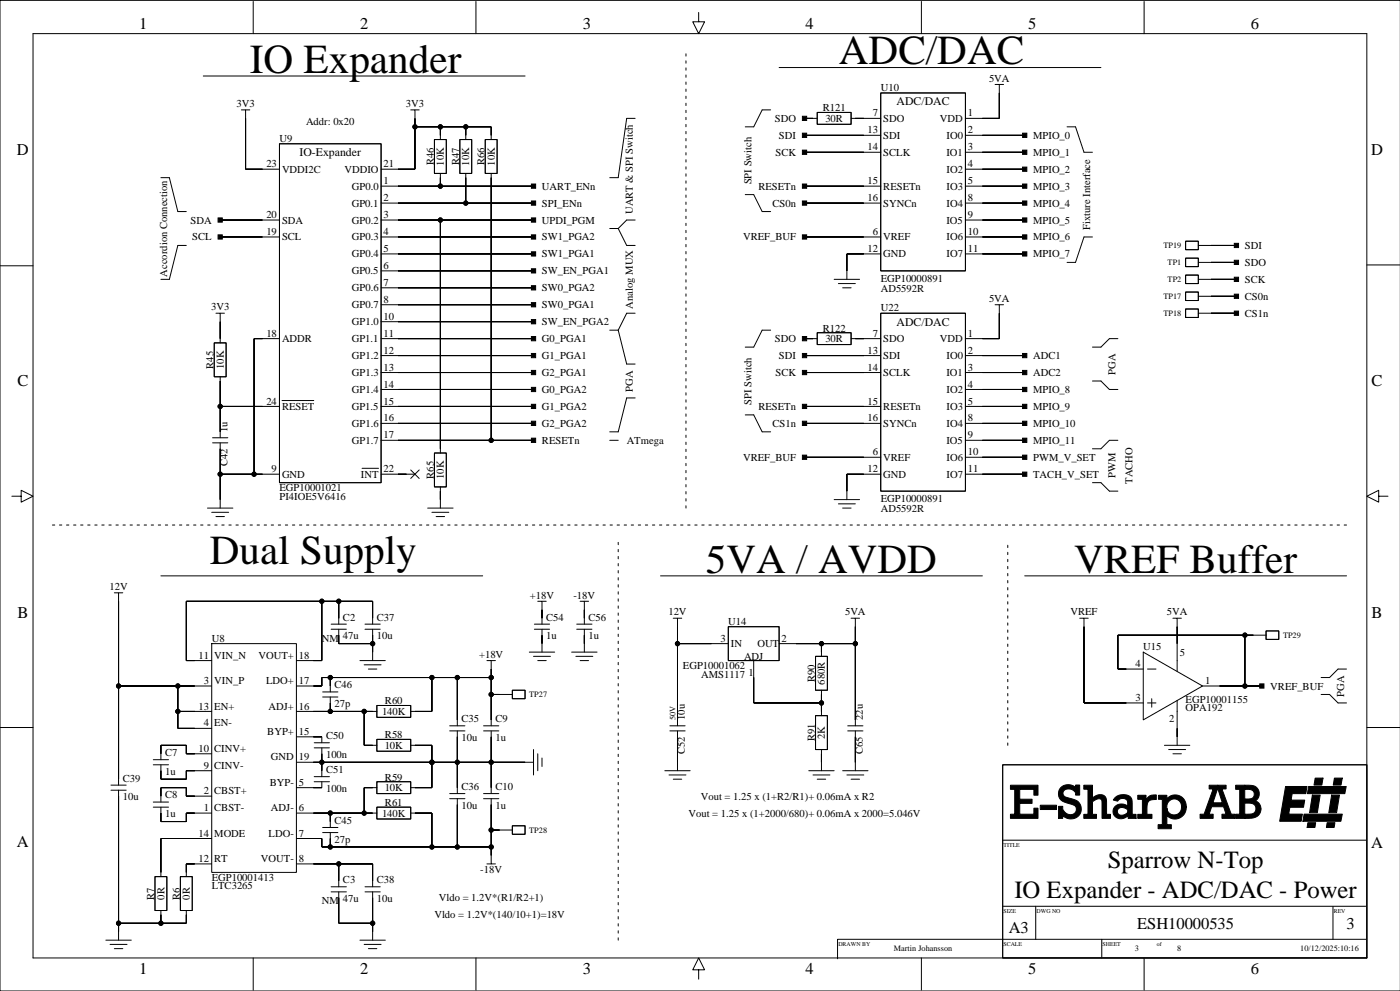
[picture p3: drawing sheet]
<svg xmlns="http://www.w3.org/2000/svg" width="420mm" height="297mm" viewBox="0 0 420 297" stroke-linecap="round" stroke-linejoin="round" font-family="sans-serif">
<g fill="none" stroke="#000" stroke-width=".3">
<path d="M9.9 10.1h400v277h-400zM75.9 .4v9.7M142.7 .4v9.7M209.5 3.7v2.8h1.8l-1.8 3.6-1.8-3.6h1.8M276.3 .4v9.7M343.1 .4v9.7M419.9 .1h-419.9v296.9h419.9M60.9 22.8h96.5M72.4 32.9h1.2v17.8h10.2M73.6 35.5h.1M73.6 32.9h1.3M123.2 32.9h1.2v17.8h-10.1"/>
<path d="M124.4 35.5h.1M124.4 32.9h1.3M124.4 38h22.9v3.8M132.1 38v3.8M139.7 38v3.8M190.5 35.5h-2.6l-2.5 17.8h-2.6M231.1 32.9h-2.6l-2.5 5.1h-2.5M233.6 20.2h96.5M241.2 35.5h3.9M245.1 33.7h10.1v3.6h-10.1zM255.2 35.5h8.9M264.1 27.9h25.4v53.3h-25.4z"/>
<path d="M298.4 25.3h1.3v10.2h-10.2M299.7 27.9h.1M299.7 25.3h1.2M320 38h2.5l2.5 7.6h2.6M48.2 53.3h2.6l2.5 10.1h2.6M83.8 43.1h30.5v101.6h-30.5zM114.3 55.8h45.7M130.3 41.8h3.5v10.2h-3.5zM132.1 52v3.8M137.9 41.8h3.5v10.2h-3.5zM139.7 52v8.9M145.5 41.8h3.6v10.2h-3.6z"/>
<path d="M147.3 52v80M223.5 58.3h2.5l2.5 5.1h2.6M241.2 55.8h22.9M241.2 40.6h22.9M241.2 45.6h22.9M289.5 55.8h17.8M289.5 50.7h17.8M289.5 40.6h17.8M289.5 45.6h17.8M0 79.7h9.9M55.9 73.6h-2.6l-2.5 10.1h-2.6M66 66h17.8"/>
<path d="M66 71h17.8M114.3 76.1h45.7M114.3 60.9h45.7M114.3 66h45.7M114.3 71h45.7M132.1 66v69.8M182.8 68.5h2.6M185.4 68.5l2.5 5.1h2.6M190.5 66h-2.6l-2.5 2.5M241.2 60.9h22.9M241.2 71h22.9M264.1 76.1h-10.2v7.6"/>
<path d="M289.5 76.1h17.8M289.5 60.9h17.8M289.5 66h17.8M289.5 71h17.8M327.6 71h-2.6l-2.5 7.6h-2.5M355.5 77.4h3.8v2.5h-3.8zM355.5 72.3h3.8v2.5h-3.8zM359.3 73.6h11.5M359.3 78.6h11.5M409.9 79.4h9.9M64.8 93.9h1.2v8.9M66 96.4h.1"/>
<path d="M66 93.9h1.3M114.3 91.3h45.7M114.3 86.3h45.7M114.3 81.2h45.7M114.3 96.4h45.7M182.8 99h2.6M185.4 99l2.5 10.1h2.6M190.5 93.9h-2.6l-2.5 5.1M231.1 99h-2.6l-2.5 5h-2.5M245.1 99.7h10.1v3.6h-10.1zM250.1 83.7h7.7M251.4 85h5.1"/>
<path d="M252.7 86.3h2.5M264.1 93.9h25.4v53.3h-25.4zM298.4 91.3h1.3v10.2h-10.2M299.7 93.9h.1M299.7 91.3h1.2M355.5 82.5h3.8v2.5h-3.8zM355.5 87.5h3.8v2.6h-3.8zM355.5 92.6h3.8v2.6h-3.8zM359.3 93.9h11.5M359.3 83.7h11.5M359.3 88.8h11.5M64.2 102.8h3.6v10.1h-3.6z"/>
<path d="M66 112.9v18.3M83.8 101.5h-7.6v40.6M114.3 101.5h45.7M114.3 116.7h45.7M114.3 106.6h45.7M114.3 111.7h45.7M190.5 119.3h-2.6l-2.5 10.1h-2.6M241.2 101.5h3.9M241.2 106.6h22.9M241.2 111.7h22.9M255.2 101.5h8.9M289.5 116.7h17.8"/>
<path d="M289.5 106.6h17.8M289.5 111.7h17.8M327.6 114.2h2.5l2.6 2.5h2.5M335.2 101.5h-2.5l-2.6 2.5h-2.5M63.7 132.7h4.6M63.7 131.2h4.6M66 121.8h17.8M66 132.7v19.6M84.6 120.1h9.5M114.3 132h45.7M114.3 126.9h45.7M114.3 121.8h45.7"/>
<path d="M130.3 135.8h3.5v10.1h-3.5zM182.8 132h2.6M223.5 124.4h2.5l2.5 5h2.6M241.2 126.9h22.9M241.2 121.8h22.9M241.2 137.1h22.9M289.5 132h17.8M289.5 126.9h17.8M289.5 121.8h17.8M289.5 137.1h17.8M335.2 132h-2.5l-2.6 2.5h-2.5M3.6 148.7h2.7v-1.7l3.6 1.7-3.6 1.8v-1.8"/>
<path d="M62.2 152.3h7.6M63.5 153.6h5.1M64.8 154.8h2.5M66 142.1h17.8M108.6 140.4h4.9M114.3 142.1h10.1M123.2 140.9l2.5 2.5M125.7 140.9l-2.5 2.5M128.2 152.3h7.7M129.5 153.6h5.1M130.8 154.8h2.5M132.1 145.9v6.4"/>
<path d="M250.1 149.8h7.7M251.4 151h5.1M252.7 152.3h2.5M264.1 142.1h-10.2v7.7M289.5 142.1h17.8M327.6 144.7h2.5l2.6 2.5h2.5M413.4 148.7v-1.7l-3.5 1.7 3.5 1.8v-1.8h2.8M34.3 177.7h1.3v57.6M35.6 177.7h1.2M48.2 172.6h96.5M198.1 172.6h96.5M307.3 172.6h96.5"/>
<path d="M35.6 180.2h.1M63.5 192.9h25.4v68.6h-25.4zM96.5 180.2v17.8h-7.6M99.3 187.1h4.6M99.3 188.6h4.6M101.6 188.6v4.3h10.1M101.6 180.2v6.9M107.9 198h7.6M109.2 199.3h5.1M109.4 187.1h4.6M109.4 188.6h4.6M111.7 187.1v-6.9h-55.8v17.8h7.6"/>
<path d="M111.7 188.6v9.4M146 198h1.3v19.6M147.3 198h1.3M158.7 195.5h7.6M160 196.7h5.1M160.2 187.1h4.6M160.2 188.6h4.6M161.3 180.2h1.2v6.9M161.3 198h2.5M162.5 182.8h.1M162.5 188.6v6.9M162.5 180.2h1.3"/>
<path d="M171.4 195.5h7.6M172.7 196.7h5.1M172.9 187.1h4.6M172.9 188.6h4.6M174 180.2h1.2v6.9M174 198h2.5M175.2 182.8h.1M175.2 180.2h1.3M175.2 188.6v6.9M201.9 185.3h1.3v32.3M203.2 187.8h.1M203.2 185.3h1.2"/>
<path d="M203.2 192.9h15.2M218.4 187.8h15.2v10.2h-15.2zM226 198v12.7h20.3M233.6 192.9h22.9M244.5 196.7h3.6v10.2h-3.6zM246.3 192.9v3.8M255.2 185.3h1.3v32.3M256.5 187.8h.1M256.5 185.3h1.3M323.8 185.3h1.2v25.4h17.8M325 187.8h.1M325 185.3h1.3"/>
<path d="M342.8 195.5l17.8 10.1-17.8 10.2zM351.7 185.3h1.3v16M353 187.8h.1M353 185.3h1.2M373.3 190.4v15.2M379.6 189.1h3.9v2.6h-3.9zM379.6 190.4h-44.4v10.1h7.6M0 218.1h9.9M35.6 205.6h27.9M53.3 213.2h10.2M53.3 205.6v12.7h10.2M88.9 213.2h24.1"/>
<path d="M96.8 207.4h4.5M96.8 208.9h4.5M99 203.1v4.3M99 208.9v4.3M109.2 213.2v10.2h3.8M110.5 200.5h2.5M113 211.5h10.2v3.5h-10.2zM129.5 203.1v10.1h-6.3M134.8 219.1h4.6M134.8 217.6h4.6M137.1 203.1v14.5M137.1 219.1v18.8"/>
<path d="M145 219.1h4.6M145 217.6h4.6M147.3 200.5h.1M147.3 219.1v18.8M147.3 203.1h-50.8v2.5h-7.6M147.3 208.2h6.3M153.6 206.9h3.8v2.5h-3.8zM200.9 219.1h4.5M200.9 217.6h4.5M203.2 219.1v11.9M244.5 214.5h3.6v10.2h-3.6zM246.3 206.9v7.6"/>
<path d="M254.2 219.1h4.6M254.2 217.6h4.6M256.5 219.1v11.9M344.1 200.5h2.5M344.1 210.7h2.5M345.4 209.4v2.6M353 210v13.4M360.6 205.6h17.8M396.1 208.2h2.6l2.5 2.5h2.6M403.8 200.5h-2.6l-2.5 2.6h-2.6M409.9 218.1h9.9M33.3 235.3h4.5"/>
<path d="M33.3 236.9h4.5M35.6 236.9v44.9M46 227.7h4.5M46 229.2h4.5M48.2 229.2v4.4h7.7v-2.6h7.6M63.5 225.9h-7.6v-2.5h-7.7v4.3M63.5 238.6h-7.6v-2.5h-7.7v4.3M88.9 228.5h71.1M88.9 220.9h7.6v1.7M94.2 222.6h4.6M94.2 224.2h4.6M94.2 232.8h4.6"/>
<path d="M94.2 234.3h4.6M96.5 234.3v1.8h-7.6M96.5 224.2v8.6M113 221.6h10.2v3.6h-10.2zM113 234.3h10.2v3.6h-10.2zM113 236.1h-3.8v7.6M123.2 223.4h6.3v12.7h-6.3M129.5 228.5h.1M134.8 237.9h4.6M134.8 239.4h4.6M137.1 239.4v14.5M145 237.9h4.6"/>
<path d="M145 239.4h4.6M147.3 239.4v19.5h1.3M160 224.7v7.6M161.3 225.9v5.1M162.5 227.2v2.5M199.3 231h7.7M200.6 232.3h5.1M201.9 233.6h2.5M242.5 231h7.6M243.8 232.3h5.1M245.1 233.6h2.5M246.3 224.7v6.3"/>
<path d="M252.7 231h7.6M253.9 232.3h5.1M255.2 233.6h2.6M300.7 229.2h109.2v57.9h-109.2zM349.2 223.4h7.6M350.4 224.7h5.1M351.7 225.9h2.5M46 240.4h4.5M46 241.9h4.5M48.2 241.9v4.4h7.7v-2.6h7.6M63.5 251.3h-15.3v11.5M63.5 258.9h-7.6v3.9"/>
<path d="M88.9 251.3h7.6v2.6h50.8M88.9 258.9h22.8v6.9M88.9 243.7h24.1M96.8 248h4.5M96.8 249.6h4.5M99 243.7v4.3M99 249.6v4.3M101.6 258.9v6.9M113 241.9h10.2v3.6h-10.2zM123.2 243.7h6.3v10.2M146 258.9h1.3M147.3 256.4h.1"/>
<path d="M147.3 248.8h6.3M153.6 247.5h3.8v2.6h-3.8zM300.7 251.8h108.9M46.5 262.8h3.5v10.1h-3.5zM48.2 272.9v3.8M54.1 262.8h3.5v10.1h-3.5zM55.9 272.9v3.8h-20.3M99.3 265.8h4.6M99.3 267.3h4.6M101.6 267.3v9.4h10.1M109.4 265.8h4.6M109.4 267.3h4.6"/>
<path d="M111.7 267.3v14.5M300.7 271.6h108.9M310.6 271.6v9.9M399.7 271.6v9.9M31.7 281.8h7.7M33 283.1h5.1M34.3 284.3h2.5M75.9 287.1v9.7M107.9 281.8h7.6M109.2 283.1h5.1M110.5 284.3h2.5M142.7 287.1v9.7"/>
<path d="M209.5 290.7h1.8l-1.8-3.6-1.8 3.6h1.8v2.8M276.3 287.1v9.7M330.4 281.5v5.6M343.1 287.1v9.7M409.6 281.5h-158.5v5.9"/>
<circle cx="124.4" cy="38" r=".63"/>
<circle cx="132" cy="38" r=".63"/>
<circle cx="139.7" cy="38" r=".63"/>
<circle cx="132" cy="55.8" r=".63"/>
<circle cx="132" cy="66" r=".63"/>
<circle cx="139.7" cy="60.9" r=".63"/>
<circle cx="66" cy="121.8" r=".63"/>
<circle cx="147.3" cy="132" r=".63"/>
<circle cx="66" cy="142.1" r=".63"/>
<circle cx="76.2" cy="142.1" r=".63"/>
<circle cx="96.5" cy="180.2" r=".63"/>
<circle cx="101.6" cy="180.2" r=".63"/>
<circle cx="111.7" cy="192.9" r=".63"/>
<circle cx="203.2" cy="192.9" r=".63"/>
<circle cx="246.3" cy="192.9" r=".63"/>
<circle cx="256.5" cy="192.9" r=".63"/>
<circle cx="373.3" cy="190.4" r=".63"/>
<circle cx="35.6" cy="205.6" r=".63"/>
<circle cx="53.3" cy="205.6" r=".63"/>
<circle cx="53.3" cy="213.2" r=".63"/>
<circle cx="99" cy="203.1" r=".63"/>
<circle cx="99" cy="213.2" r=".63"/>
<circle cx="109.2" cy="213.2" r=".63"/>
<circle cx="129.5" cy="203.1" r=".63"/>
<circle cx="137.1" cy="203.1" r=".63"/>
<circle cx="147.3" cy="203.1" r=".63"/>
<circle cx="147.3" cy="208.2" r=".63"/>
<circle cx="246.3" cy="210.7" r=".63"/>
<circle cx="373.3" cy="205.6" r=".63"/>
<circle cx="96.5" cy="228.5" r=".63"/>
<circle cx="129.5" cy="228.5" r=".63"/>
<circle cx="137.1" cy="228.5" r=".63"/>
<circle cx="147.3" cy="228.5" r=".63"/>
<circle cx="99" cy="253.9" r=".63"/>
<circle cx="99" cy="243.7" r=".63"/>
<circle cx="101.6" cy="258.9" r=".63"/>
<circle cx="109.2" cy="243.7" r=".63"/>
<circle cx="129.5" cy="253.9" r=".63"/>
<circle cx="137.1" cy="253.9" r=".63"/>
<circle cx="147.3" cy="253.9" r=".63"/>
<circle cx="147.3" cy="248.8" r=".63"/>
<circle cx="35.6" cy="276.7" r=".63"/>
<circle cx="48.2" cy="276.7" r=".63"/>
<circle cx="111.7" cy="276.7" r=".63"/>
</g>
<g fill="#000" stroke="#000" stroke-width=".3">
<path d="M73.6 35.5v15.2z" fill-rule="evenodd"/>
<path d="M124.4 35.5v2.5z" fill-rule="evenodd"/>
<path d="M124.4 38v12.7z" fill-rule="evenodd"/>
<path d="M132.1 38v2.6z" fill-rule="evenodd"/>
<path d="M124.4 38h7.7z" fill-rule="evenodd"/>
<path d="M139.7 38v2.6z" fill-rule="evenodd"/>
<path d="M132.1 38h7.6z" fill-rule="evenodd"/>
<path d="M139.7 38h7.6z" fill-rule="evenodd"/>
<path d="M147.3 38v2.6z" fill-rule="evenodd"/>
<path d="M240.6 34.8h1.3v1.3h-1.3z" fill-rule="evenodd"/>
<path d="M241.2 35.5h2.6z" fill-rule="evenodd"/>
<path d="M256.5 35.5h2.5z" fill-rule="evenodd"/>
<path d="M294.6 35.5h5.1z" fill-rule="evenodd"/>
<path d="M299.7 27.9v7.6z" fill-rule="evenodd"/>
<path d="M73.6 50.7h5.1z" fill-rule="evenodd"/>
<path d="M119.4 50.7h5z" fill-rule="evenodd"/>
<path d="M132.1 53.3v2.5z" fill-rule="evenodd"/>
<path d="M119.4 55.8h12.7z" fill-rule="evenodd"/>
<path d="M139.7 53.3v7.6z" fill-rule="evenodd"/>
<path d="M147.3 53.3v78.7z" fill-rule="evenodd"/>
<path d="M159.3 55.2h1.3v1.2h-1.3z" fill-rule="evenodd"/>
<path d="M132.1 55.8h27.9z" fill-rule="evenodd"/>
<path d="M240.6 39.9h1.3v1.3h-1.3z" fill-rule="evenodd"/>
<path d="M240.6 45h1.3v1.3h-1.3z" fill-rule="evenodd"/>
<path d="M240.6 55.2h1.3v1.2h-1.3z" fill-rule="evenodd"/>
<path d="M241.2 40.6h17.8z" fill-rule="evenodd"/>
<path d="M241.2 45.6h17.8z" fill-rule="evenodd"/>
<path d="M241.2 55.8h17.8z" fill-rule="evenodd"/>
<path d="M306.6 39.9h1.3v1.3h-1.3z" fill-rule="evenodd"/>
<path d="M306.6 45h1.3v1.3h-1.3z" fill-rule="evenodd"/>
<path d="M306.6 50.1h1.3v1.2h-1.3z" fill-rule="evenodd"/>
<path d="M306.6 55.2h1.3v1.2h-1.3z" fill-rule="evenodd"/>
<path d="M294.6 40.6h12.7z" fill-rule="evenodd"/>
<path d="M294.6 45.6h12.7z" fill-rule="evenodd"/>
<path d="M294.6 50.7h12.7z" fill-rule="evenodd"/>
<path d="M294.6 55.8h12.7z" fill-rule="evenodd"/>
<path d="M65.4 65.3h1.3v1.3h-1.3z" fill-rule="evenodd"/>
<path d="M65.4 70.4h1.3v1.3h-1.3z" fill-rule="evenodd"/>
<path d="M66 66h12.7z" fill-rule="evenodd"/>
<path d="M66 71h12.7z" fill-rule="evenodd"/>
<path d="M119.4 66h12.7z" fill-rule="evenodd"/>
<path d="M132.1 66v68.5z" fill-rule="evenodd"/>
<path d="M119.4 60.9h20.3z" fill-rule="evenodd"/>
<path d="M159.3 60.2h1.3v1.3h-1.3z" fill-rule="evenodd"/>
<path d="M159.3 75.5h1.3v1.2h-1.3z" fill-rule="evenodd"/>
<path d="M159.3 70.4h1.3v1.3h-1.3z" fill-rule="evenodd"/>
<path d="M159.3 65.3h1.3v1.3h-1.3z" fill-rule="evenodd"/>
<path d="M139.7 60.9h20.3z" fill-rule="evenodd"/>
<path d="M119.4 76.1h40.6z" fill-rule="evenodd"/>
<path d="M119.4 71h40.6z" fill-rule="evenodd"/>
<path d="M132.1 66h27.9z" fill-rule="evenodd"/>
<path d="M240.6 60.2h1.3v1.3h-1.3z" fill-rule="evenodd"/>
<path d="M240.6 70.4h1.3v1.3h-1.3z" fill-rule="evenodd"/>
<path d="M253.9 76.1v5.1z" fill-rule="evenodd"/>
<path d="M241.2 60.9h17.8z" fill-rule="evenodd"/>
<path d="M253.9 76.1h5.1z" fill-rule="evenodd"/>
<path d="M241.2 71h17.8z" fill-rule="evenodd"/>
<path d="M306.6 60.2h1.3v1.3h-1.3z" fill-rule="evenodd"/>
<path d="M306.6 65.3h1.3v1.3h-1.3z" fill-rule="evenodd"/>
<path d="M306.6 70.4h1.3v1.3h-1.3z" fill-rule="evenodd"/>
<path d="M306.6 75.5h1.3v1.2h-1.3z" fill-rule="evenodd"/>
<path d="M294.6 60.9h12.7z" fill-rule="evenodd"/>
<path d="M294.6 66h12.7z" fill-rule="evenodd"/>
<path d="M294.6 71h12.7z" fill-rule="evenodd"/>
<path d="M294.6 76.1h12.7z" fill-rule="evenodd"/>
<path d="M370.1 78h1.3v1.3h-1.3z" fill-rule="evenodd"/>
<path d="M370.1 72.9h1.3v1.3h-1.3z" fill-rule="evenodd"/>
<path d="M363.1 78.6h7.7z" fill-rule="evenodd"/>
<path d="M363.1 73.6h7.7z" fill-rule="evenodd"/>
<path d="M66 96.4v5.1z" fill-rule="evenodd"/>
<path d="M159.3 80.6h1.3v1.2h-1.3z" fill-rule="evenodd"/>
<path d="M159.3 90.7h1.3v1.3h-1.3z" fill-rule="evenodd"/>
<path d="M159.3 95.8h1.3v1.3h-1.3z" fill-rule="evenodd"/>
<path d="M159.3 85.6h1.3v1.3h-1.3z" fill-rule="evenodd"/>
<path d="M119.4 81.2h40.6z" fill-rule="evenodd"/>
<path d="M119.4 91.3h40.6z" fill-rule="evenodd"/>
<path d="M119.4 96.4h40.6z" fill-rule="evenodd"/>
<path d="M119.4 86.3h40.6z" fill-rule="evenodd"/>
<path d="M299.7 93.9v7.6z" fill-rule="evenodd"/>
<path d="M370.1 83.1h1.3v1.3h-1.3z" fill-rule="evenodd"/>
<path d="M370.1 93.3h1.3v1.2h-1.3z" fill-rule="evenodd"/>
<path d="M370.1 88.2h1.3v1.2h-1.3z" fill-rule="evenodd"/>
<path d="M363.1 83.7h7.7z" fill-rule="evenodd"/>
<path d="M363.1 93.9h7.7z" fill-rule="evenodd"/>
<path d="M363.1 88.8h7.7z" fill-rule="evenodd"/>
<path d="M66 114.2v7.6z" fill-rule="evenodd"/>
<path d="M76.2 101.5v40.6z" fill-rule="evenodd"/>
<path d="M76.2 101.5h2.5z" fill-rule="evenodd"/>
<path d="M159.3 116.1h1.3v1.3h-1.3z" fill-rule="evenodd"/>
<path d="M159.3 100.9h1.3v1.2h-1.3z" fill-rule="evenodd"/>
<path d="M159.3 105.9h1.3v1.3h-1.3z" fill-rule="evenodd"/>
<path d="M159.3 111h1.3v1.3h-1.3z" fill-rule="evenodd"/>
<path d="M119.4 116.7h40.6z" fill-rule="evenodd"/>
<path d="M119.4 101.5h40.6z" fill-rule="evenodd"/>
<path d="M119.4 106.6h40.6z" fill-rule="evenodd"/>
<path d="M119.4 111.7h40.6z" fill-rule="evenodd"/>
<path d="M240.6 105.9h1.3v1.3h-1.3z" fill-rule="evenodd"/>
<path d="M240.6 111h1.3v1.3h-1.3z" fill-rule="evenodd"/>
<path d="M240.6 100.9h1.3v1.2h-1.3z" fill-rule="evenodd"/>
<path d="M241.2 101.5h2.6z" fill-rule="evenodd"/>
<path d="M241.2 106.6h17.8z" fill-rule="evenodd"/>
<path d="M241.2 111.7h17.8z" fill-rule="evenodd"/>
<path d="M256.5 101.5h2.5z" fill-rule="evenodd"/>
<path d="M294.6 101.5h5.1z" fill-rule="evenodd"/>
<path d="M306.6 111h1.3v1.3h-1.3z" fill-rule="evenodd"/>
<path d="M306.6 105.9h1.3v1.3h-1.3z" fill-rule="evenodd"/>
<path d="M306.6 116.1h1.3v1.3h-1.3z" fill-rule="evenodd"/>
<path d="M294.6 111.7h12.7z" fill-rule="evenodd"/>
<path d="M294.6 106.6h12.7z" fill-rule="evenodd"/>
<path d="M294.6 116.7h12.7z" fill-rule="evenodd"/>
<path d="M66 134.5v7.6z" fill-rule="evenodd"/>
<path d="M66 121.8v7.6z" fill-rule="evenodd"/>
<path d="M66 121.8h12.7z" fill-rule="evenodd"/>
<path d="M119.4 132h27.9z" fill-rule="evenodd"/>
<path d="M159.3 121.2h1.3v1.3h-1.3z" fill-rule="evenodd"/>
<path d="M159.3 126.3h1.3v1.2h-1.3z" fill-rule="evenodd"/>
<path d="M159.3 131.3h1.3v1.3h-1.3z" fill-rule="evenodd"/>
<path d="M119.4 121.8h40.6z" fill-rule="evenodd"/>
<path d="M119.4 126.9h40.6z" fill-rule="evenodd"/>
<path d="M147.3 132h12.7z" fill-rule="evenodd"/>
<path d="M240.6 126.3h1.3v1.2h-1.3z" fill-rule="evenodd"/>
<path d="M240.6 121.2h1.3v1.3h-1.3z" fill-rule="evenodd"/>
<path d="M240.6 136.4h1.3v1.3h-1.3z" fill-rule="evenodd"/>
<path d="M241.2 126.9h17.8z" fill-rule="evenodd"/>
<path d="M241.2 121.8h17.8z" fill-rule="evenodd"/>
<path d="M241.2 137.1h17.8z" fill-rule="evenodd"/>
<path d="M306.6 136.4h1.3v1.3h-1.3z" fill-rule="evenodd"/>
<path d="M306.6 121.2h1.3v1.3h-1.3z" fill-rule="evenodd"/>
<path d="M306.6 126.3h1.3v1.2h-1.3z" fill-rule="evenodd"/>
<path d="M306.6 131.3h1.3v1.3h-1.3z" fill-rule="evenodd"/>
<path d="M294.6 137.1h12.7z" fill-rule="evenodd"/>
<path d="M294.6 121.8h12.7z" fill-rule="evenodd"/>
<path d="M294.6 126.9h12.7z" fill-rule="evenodd"/>
<path d="M294.6 132h12.7z" fill-rule="evenodd"/>
<path d="M66 142.1v7.7z" fill-rule="evenodd"/>
<path d="M66 142.1h10.2z" fill-rule="evenodd"/>
<path d="M76.2 142.1h2.5z" fill-rule="evenodd"/>
<path d="M119.4 142.1h2.5z" fill-rule="evenodd"/>
<path d="M132.1 147.2v2.6z" fill-rule="evenodd"/>
<path d="M253.9 142.1v5.1z" fill-rule="evenodd"/>
<path d="M253.9 142.1h5.1z" fill-rule="evenodd"/>
<path d="M306.6 141.5h1.3v1.3h-1.3z" fill-rule="evenodd"/>
<path d="M294.6 142.1h12.7z" fill-rule="evenodd"/>
<path d="M35.6 180.2v25.4z" fill-rule="evenodd"/>
<path d="M55.9 180.2v17.8z" fill-rule="evenodd"/>
<path d="M55.9 198h2.5z" fill-rule="evenodd"/>
<path d="M94 198h2.5z" fill-rule="evenodd"/>
<path d="M96.5 180.2v17.8z" fill-rule="evenodd"/>
<path d="M55.9 180.2h40.6z" fill-rule="evenodd"/>
<path d="M101.6 190.4v2.5z" fill-rule="evenodd"/>
<path d="M96.5 180.2h5.1z" fill-rule="evenodd"/>
<path d="M101.6 180.2v5.1z" fill-rule="evenodd"/>
<path d="M111.7 190.4v2.5z" fill-rule="evenodd"/>
<path d="M101.6 192.9h10.1z" fill-rule="evenodd"/>
<path d="M111.7 192.9v2.6z" fill-rule="evenodd"/>
<path d="M101.6 180.2h10.1z" fill-rule="evenodd"/>
<path d="M111.7 180.2v5.1z" fill-rule="evenodd"/>
<path d="M162.5 182.8v2.5z" fill-rule="evenodd"/>
<path d="M162.5 190.4v2.5z" fill-rule="evenodd"/>
<path d="M175.2 182.8v2.5z" fill-rule="evenodd"/>
<path d="M175.2 190.4v2.5z" fill-rule="evenodd"/>
<path d="M203.2 187.8v5.1z" fill-rule="evenodd"/>
<path d="M203.2 192.9v22.9z" fill-rule="evenodd"/>
<path d="M203.2 192.9h10.1z" fill-rule="evenodd"/>
<path d="M246.3 192.9v2.6z" fill-rule="evenodd"/>
<path d="M238.7 192.9h7.6z" fill-rule="evenodd"/>
<path d="M256.5 187.8v5.1z" fill-rule="evenodd"/>
<path d="M246.3 192.9h10.2z" fill-rule="evenodd"/>
<path d="M256.5 192.9v22.9z" fill-rule="evenodd"/>
<path d="M325 187.8v22.9z" fill-rule="evenodd"/>
<path d="M335.2 190.4v10.1z" fill-rule="evenodd"/>
<path d="M353 187.8v5.1z" fill-rule="evenodd"/>
<path d="M335.2 190.4h38.1z" fill-rule="evenodd"/>
<path d="M373.3 190.4v15.2z" fill-rule="evenodd"/>
<path d="M373.3 190.4h2.5z" fill-rule="evenodd"/>
<path d="M35.6 205.6v28z" fill-rule="evenodd"/>
<path d="M53.3 213.2v5.1z" fill-rule="evenodd"/>
<path d="M35.6 205.6h17.7z" fill-rule="evenodd"/>
<path d="M53.3 205.6v7.6z" fill-rule="evenodd"/>
<path d="M53.3 213.2h5.1z" fill-rule="evenodd"/>
<path d="M53.3 218.3h5.1z" fill-rule="evenodd"/>
<path d="M53.3 205.6h5.1z" fill-rule="evenodd"/>
<path d="M96.5 203.1v2.5z" fill-rule="evenodd"/>
<path d="M94 205.6h2.5z" fill-rule="evenodd"/>
<path d="M94 213.2h5z" fill-rule="evenodd"/>
<path d="M99 210.7v2.5z" fill-rule="evenodd"/>
<path d="M96.5 203.1h2.5z" fill-rule="evenodd"/>
<path d="M99 203.1v2.5z" fill-rule="evenodd"/>
<path d="M99 213.2h10.2z" fill-rule="evenodd"/>
<path d="M109.2 213.2v10.2z" fill-rule="evenodd"/>
<path d="M109.2 213.2h2.5z" fill-rule="evenodd"/>
<path d="M124.4 213.2h5.1z" fill-rule="evenodd"/>
<path d="M129.5 203.1v10.1z" fill-rule="evenodd"/>
<path d="M99 203.1h30.5z" fill-rule="evenodd"/>
<path d="M129.5 203.1h7.6z" fill-rule="evenodd"/>
<path d="M137.1 203.1v12.7z" fill-rule="evenodd"/>
<path d="M147.3 208.2v7.6z" fill-rule="evenodd"/>
<path d="M147.3 200.5v2.6z" fill-rule="evenodd"/>
<path d="M147.3 203.1v5.1z" fill-rule="evenodd"/>
<path d="M137.1 203.1h10.2z" fill-rule="evenodd"/>
<path d="M147.3 208.2h2.5z" fill-rule="evenodd"/>
<path d="M226 203.1v7.6z" fill-rule="evenodd"/>
<path d="M246.3 210.7v2.5z" fill-rule="evenodd"/>
<path d="M246.3 208.2v2.5z" fill-rule="evenodd"/>
<path d="M226 210.7h20.3z" fill-rule="evenodd"/>
<path d="M325 210.7h12.7z" fill-rule="evenodd"/>
<path d="M335.2 200.5h2.5z" fill-rule="evenodd"/>
<path d="M353 218.3v2.6z" fill-rule="evenodd"/>
<path d="M365.7 205.6h7.6z" fill-rule="evenodd"/>
<path d="M377.7 205h1.3v1.3h-1.3z" fill-rule="evenodd"/>
<path d="M373.3 205.6h5.1z" fill-rule="evenodd"/>
<path d="M35.6 238.6v38.1z" fill-rule="evenodd"/>
<path d="M48.2 223.4v2.5z" fill-rule="evenodd"/>
<path d="M48.2 231v2.6z" fill-rule="evenodd"/>
<path d="M48.2 236.1v2.5z" fill-rule="evenodd"/>
<path d="M48.2 223.4h7.7z" fill-rule="evenodd"/>
<path d="M55.9 223.4v2.5z" fill-rule="evenodd"/>
<path d="M55.9 231v2.6z" fill-rule="evenodd"/>
<path d="M48.2 233.6h7.7z" fill-rule="evenodd"/>
<path d="M48.2 236.1h7.7z" fill-rule="evenodd"/>
<path d="M55.9 236.1v2.5z" fill-rule="evenodd"/>
<path d="M55.9 225.9h2.5z" fill-rule="evenodd"/>
<path d="M55.9 231h2.5z" fill-rule="evenodd"/>
<path d="M55.9 238.6h2.5z" fill-rule="evenodd"/>
<path d="M94 220.9h2.5z" fill-rule="evenodd"/>
<path d="M94 236.1h2.5z" fill-rule="evenodd"/>
<path d="M94 228.5h2.5z" fill-rule="evenodd"/>
<path d="M96.5 225.9v2.6z" fill-rule="evenodd"/>
<path d="M96.5 228.5v2.5z" fill-rule="evenodd"/>
<path d="M109.2 236.1v7.6z" fill-rule="evenodd"/>
<path d="M109.2 236.1h2.5z" fill-rule="evenodd"/>
<path d="M109.2 223.4h2.5z" fill-rule="evenodd"/>
<path d="M129.5 223.4v5.1z" fill-rule="evenodd"/>
<path d="M124.4 236.1h5.1z" fill-rule="evenodd"/>
<path d="M124.4 223.4h5.1z" fill-rule="evenodd"/>
<path d="M129.5 228.5v7.6z" fill-rule="evenodd"/>
<path d="M96.5 228.5h33z" fill-rule="evenodd"/>
<path d="M137.1 220.9v7.6z" fill-rule="evenodd"/>
<path d="M129.5 228.5h7.6z" fill-rule="evenodd"/>
<path d="M137.1 228.5v7.6z" fill-rule="evenodd"/>
<path d="M147.3 220.9v7.6z" fill-rule="evenodd"/>
<path d="M147.3 228.5v7.6z" fill-rule="evenodd"/>
<path d="M137.1 228.5h10.2z" fill-rule="evenodd"/>
<path d="M147.3 228.5h10.1z" fill-rule="evenodd"/>
<path d="M203.2 220.9v7.6z" fill-rule="evenodd"/>
<path d="M246.3 225.9v2.6z" fill-rule="evenodd"/>
<path d="M256.5 220.9v7.6z" fill-rule="evenodd"/>
<path d="M393.5 238.3h2.4l-.9 5.3h-2.3z" fill-rule="evenodd"/>
<path d="M394.4 233.2h2.3l-.3 2.1h-2.4z" fill-rule="evenodd"/>
<path d="M399.3 238.3h2.4l-.9 5.3h-2.3z" fill-rule="evenodd"/>
<path d="M392.4 235.7h11.3l-.4 2.2h-11.3z" fill-rule="evenodd"/>
<path d="M400.1 233.2h2.4l-.4 2.1h-2.3z" fill-rule="evenodd"/>
<path d="M48.2 243.7v2.6z" fill-rule="evenodd"/>
<path d="M48.2 251.3v10.2z" fill-rule="evenodd"/>
<path d="M48.2 246.3h7.7z" fill-rule="evenodd"/>
<path d="M55.9 243.7v2.6z" fill-rule="evenodd"/>
<path d="M55.9 258.9v2.6z" fill-rule="evenodd"/>
<path d="M55.9 243.7h2.5z" fill-rule="evenodd"/>
<path d="M55.9 258.9h2.5z" fill-rule="evenodd"/>
<path d="M48.2 251.3h10.2z" fill-rule="evenodd"/>
<path d="M96.5 251.3v2.6z" fill-rule="evenodd"/>
<path d="M94 251.3h2.5z" fill-rule="evenodd"/>
<path d="M99 243.7v2.6z" fill-rule="evenodd"/>
<path d="M94 243.7h5z" fill-rule="evenodd"/>
<path d="M96.5 253.9h2.5z" fill-rule="evenodd"/>
<path d="M99 251.3v2.6z" fill-rule="evenodd"/>
<path d="M101.6 258.9v5.1z" fill-rule="evenodd"/>
<path d="M94 258.9h7.6z" fill-rule="evenodd"/>
<path d="M99 243.7h10.2z" fill-rule="evenodd"/>
<path d="M109.2 243.7h2.5z" fill-rule="evenodd"/>
<path d="M111.7 258.9v5.1z" fill-rule="evenodd"/>
<path d="M101.6 258.9h10.1z" fill-rule="evenodd"/>
<path d="M99 253.9h30.5z" fill-rule="evenodd"/>
<path d="M129.5 243.7v10.2z" fill-rule="evenodd"/>
<path d="M124.4 243.7h5.1z" fill-rule="evenodd"/>
<path d="M129.5 253.9h7.6z" fill-rule="evenodd"/>
<path d="M137.1 241.2v12.7z" fill-rule="evenodd"/>
<path d="M147.3 248.8v5.1z" fill-rule="evenodd"/>
<path d="M147.3 253.9v2.5z" fill-rule="evenodd"/>
<path d="M137.1 253.9h10.2z" fill-rule="evenodd"/>
<path d="M147.3 241.2v7.6z" fill-rule="evenodd"/>
<path d="M147.3 248.8h2.5z" fill-rule="evenodd"/>
<path d="M303 235.4h8.3v3h-1.3v-1.8h-4.2v3h3.7v1.2h-3.7v3.3h4.2v-1.9h1.3v3.1h-8.3v-1.2h1.3v-7.5h-1.3z" fill-rule="evenodd"/>
<path d="M311.9 241.3h4.9v1.3h-4.9z" fill-rule="evenodd"/>
<path d="M318.1 236.1a3.4 3.4 0 0 1 4.4-.1v-.7h1.2v3h-1.2a1.9 1.9 0 0 0-2.1-1.8 1.37 1.37 0 0 0-1.7 1.3 1.37 1.37 0 0 0 1.6 1.4l1.1 .2a3.1 3.1 0 0 1 2.6 4.3 3.1 3.1 0 0 1-4.9 1.1l-.4-.3v.8h-1.3v-3.6h1.3a2.36 2.36 0 0 0 2.3 2.5 1.61 1.61 0 0 0 1.8-1.6 1.61 1.61 0 0 0-1.8-1.6l-1-.3a2.79 2.79 0 0 1-2.4-1.7 2.79 2.79 0 0 1 .5-2.9z" fill-rule="evenodd"/>
<path d="M325 235.4h2.6v3.8a2.57 2.57 0 0 1 3.9-.3l.3 1.2v4h1.2v1.2h-2.5l-.1-4.9-.2-.8a1.58 1.58 0 0 0-2.1 .4l-.5 .3v3.8h1.2v1.2h-3.8v-1.2h1.2v-7.5h-1.2z" fill-rule="evenodd"/>
<path d="M334.5 239a3.3 3.3 0 0 1 4.7 .2l.3 1.1v3.8h1.2v1.2h-2.4l-.1-2.6a1.8 1.8 0 0 0-3.1 .2 1.32 1.32 0 0 0 .6 1.4 1.32 1.32 0 0 0 1.5-.1l.9-.7v1.1a2.39 2.39 0 0 1-3.2 .6 2.39 2.39 0 0 1-.8-3.2 2.93 2.93 0 0 1 4.1-.4l-.1-1.4-.4-.5a1.85 1.85 0 0 0-2.6 .4l-1.3-.3z" fill-rule="evenodd"/>
<path d="M341.2 238.4h2.4v1.5l.5-.8 .7-.6 1.9-.2v1.3a2.04 2.04 0 0 0-2.7 1.6l-.1 2.9h1.5v1.2h-4.2v-1.2h1.4v-4.5h-1.4z" fill-rule="evenodd"/>
<path d="M347.4 238.4h2.5v1.1a3.4 3.4 0 0 1 4.4-.7 3.4 3.4 0 0 1 1.3 4.3 3.4 3.4 0 0 1-5.7 1.3v-2.1l.4 1a2.29 2.29 0 0 0 3.2 .3 2.29 2.29 0 0 0 .3-3.2 2.29 2.29 0 0 0-3.2-.3l-.6 .8-.1 .8v5.5h1.3v1.2h-3.9v-1.2h1.2v-7.6h-1.1z" fill-rule="evenodd"/>
<path d="M362.6 235.4h2.5v1.1l-1.4 4.1h2.8l-1.4-4.1v-1.1h2.6v1.1h-1.3l2.8 7.6h1.1v1.2h-3.9v-1.2h1.3l-.8-2.3h-3.6l-.7 2.3h1.2v1.2h-3.9v-1.2h1.2l2.7-7.6h-1.2z" fill-rule="evenodd"/>
<path d="M370.5 235.4h2.7v4.1h1a1.51 1.51 0 0 0 1.9-1.5 1.51 1.51 0 0 0-1.9-1.4h-.9v-1.2h.5a3 3 0 0 1 3.7 1.7 2.38 2.38 0 0 1-1.1 2.9 2.77 2.77 0 0 1 1.6 3.4 2.77 2.77 0 0 1-3.3 1.9h-1.4v-1.2l1.5-.1a1.68 1.68 0 0 0 1.8-1.8 1.68 1.68 0 0 0-2.2-1.5h-1.2v4.6h-2.7v-1.2h1.2v-7.5h-1.2z" fill-rule="evenodd"/>
<path d="M385.5 235.7h6.4l-.3 2.2h-4.1l-.4 1.9h4.1l-.3 2.2h-4.1l-.4 2h4.1l-.3 2.2h-6.5z" fill-rule="evenodd"/>
<path d="M391 244h11.5l-.4 2.2h-11.4z" fill-rule="evenodd"/>
<path d="M392.2 246.6h2.3l-.2 1.4h-2.3z" fill-rule="evenodd"/>
<path d="M398 246.6h2.3l-.2 1.4h-2.4z" fill-rule="evenodd"/>
<path d="M35.6 276.7v2.6z" fill-rule="evenodd"/>
<path d="M48.2 274.2v2.5z" fill-rule="evenodd"/>
<path d="M35.6 276.7h12.6z" fill-rule="evenodd"/>
<path d="M55.9 274.2v2.5z" fill-rule="evenodd"/>
<path d="M48.2 276.7h7.7z" fill-rule="evenodd"/>
<path d="M101.6 269.1v7.6z" fill-rule="evenodd"/>
<path d="M101.6 276.7h10.1z" fill-rule="evenodd"/>
<path d="M111.7 269.1v7.6z" fill-rule="evenodd"/>
<path d="M111.7 276.7v2.6z" fill-rule="evenodd"/>
<circle cx="124.4" cy="38" r=".63"/>
<circle cx="132" cy="38" r=".63"/>
<circle cx="139.7" cy="38" r=".63"/>
<circle cx="132" cy="55.8" r=".63"/>
<circle cx="132" cy="66" r=".63"/>
<circle cx="139.7" cy="60.9" r=".63"/>
<circle cx="66" cy="121.8" r=".63"/>
<circle cx="147.3" cy="132" r=".63"/>
<circle cx="66" cy="142.1" r=".63"/>
<circle cx="76.2" cy="142.1" r=".63"/>
<circle cx="96.5" cy="180.2" r=".63"/>
<circle cx="101.6" cy="180.2" r=".63"/>
<circle cx="111.7" cy="192.9" r=".63"/>
<circle cx="203.2" cy="192.9" r=".63"/>
<circle cx="246.3" cy="192.9" r=".63"/>
<circle cx="256.5" cy="192.9" r=".63"/>
<circle cx="373.3" cy="190.4" r=".63"/>
<circle cx="35.6" cy="205.6" r=".63"/>
<circle cx="53.3" cy="205.6" r=".63"/>
<circle cx="53.3" cy="213.2" r=".63"/>
<circle cx="99" cy="203.1" r=".63"/>
<circle cx="99" cy="213.2" r=".63"/>
<circle cx="109.2" cy="213.2" r=".63"/>
<circle cx="129.5" cy="203.1" r=".63"/>
<circle cx="137.1" cy="203.1" r=".63"/>
<circle cx="147.3" cy="203.1" r=".63"/>
<circle cx="147.3" cy="208.2" r=".63"/>
<circle cx="246.3" cy="210.7" r=".63"/>
<circle cx="373.3" cy="205.6" r=".63"/>
<circle cx="96.5" cy="228.5" r=".63"/>
<circle cx="129.5" cy="228.5" r=".63"/>
<circle cx="137.1" cy="228.5" r=".63"/>
<circle cx="147.3" cy="228.5" r=".63"/>
<circle cx="99" cy="253.9" r=".63"/>
<circle cx="99" cy="243.7" r=".63"/>
<circle cx="101.6" cy="258.9" r=".63"/>
<circle cx="109.2" cy="243.7" r=".63"/>
<circle cx="129.5" cy="253.9" r=".63"/>
<circle cx="137.1" cy="253.9" r=".63"/>
<circle cx="147.3" cy="253.9" r=".63"/>
<circle cx="147.3" cy="248.8" r=".63"/>
<circle cx="35.6" cy="276.7" r=".63"/>
<circle cx="48.2" cy="276.7" r=".63"/>
<circle cx="111.7" cy="276.7" r=".63"/>
</g>
<path d="M205.7 152.3v-137.1M403.8 157.4h-388.6M302.2 223.4v-61M185.4 281.8v-119.4" fill="none" stroke="#000" stroke-width=".3" stroke-dasharray=".7 1.4"/>
<g font-size="12.3">
<text x="74.9" y="21.8">IO Expander</text>
<text x="251.6" y="19.3">ADC/DAC</text>
<text x="62.9" y="169.1">Dual Supply</text>
<text x="211.7" y="171.6">5VA / AVDD</text>
<text x="322.1" y="171.6">VREF Buffer</text>
</g>
<g font-size="7.4">
<text x="332.2" y="260.2">Sparrow N-Top</text>
<text x="304.2" y="269">IO Expander - ADC/DAC - Power</text>
</g>
<g font-size="4.9">
<text x="41.7" y="8.7">1</text>
<text x="108" y="8.7">2</text>
<text x="174.7" y="8.7">3</text>
<text x="241.5" y="8.7">4</text>
<text x="308.3" y="8.7">5</text>
<text x="375.1" y="8.7">6</text>
<text x="5.1" y="46.5">D</text>
<text x="411.1" y="46.5">D</text>
<text x="5.2" y="115.8">C</text>
<text x="411.3" y="115.8">C</text>
<text x="5.2" y="185.2">B</text>
<text x="411.3" y="185.2">B</text>
<text x="5.1" y="254">A</text>
<text x="411.1" y="254.2">A</text>
<text x="302.5" y="279.6">A3</text>
<text x="341" y="278.4">ESH10000535</text>
<text x="403.8" y="278.4">3</text>
<text x="41.7" y="291.8">1</text>
<text x="108" y="291.8">2</text>
<text x="174.7" y="291.8">3</text>
<text x="241.5" y="291.8">4</text>
<text x="308.3" y="291.8">5</text>
<text x="375.1" y="291.8">6</text>
</g>
<g font-size="3.5">
<text x="268.9" y="31.6">ADC/DAC</text>
<text x="89.8" y="46.8">IO-Expander</text>
<text x="268.9" y="97.6">ADC/DAC</text>
</g>
<g font-size="3.2">
<text x="264.1" y="27.3">U10</text>
<text x="296.6" y="24.5">5VA</text>
<text x="70.9" y="32.1">3V3</text>
<text x="121.7" y="32.1">3V3</text>
<text x="246.7" y="33.4">R121</text>
<text x="261.8" y="34.9">7</text>
<text x="290.3" y="34.9">1</text>
<text x="91.8" y="37.5">Addr: 0x20</text>
<text x="232.4" y="36.5">SDO</text>
<text x="233.6" y="41.6">SDI</text>
<text x="247.5" y="36.5">30R</text>
<text x="260.2" y="40">13</text>
<text x="264.9" y="41.6">SDI</text>
<text x="264.9" y="36.5">SDO</text>
<text x="281.9" y="36.5">VDD</text>
<text x="283.8" y="41.6">IO0</text>
<text x="290.3" y="40">2</text>
<text x="309.8" y="41.6">MPIO_0</text>
<text x="83.8" y="42.5">U9</text>
<text x="232.5" y="46.7">SCK</text>
<text x="260.2" y="45.1">14</text>
<text x="264.9" y="46.7">SCLK</text>
<text x="283.8" y="46.7">IO1</text>
<text x="290.3" y="45.1">3</text>
<text x="309.8" y="46.7">MPIO_1</text>
<text x="79.9" y="50.1">23</text>
<text x="84.6" y="51.8">VDDI2C</text>
<text x="103.3" y="51.8">VDDIO</text>
<text x="115" y="50.1">21</text>
<text x="130.1" y="49.6" transform="rotate(-90 130.1 49.6)">R46</text>
<text x="133.1" y="49.6" transform="rotate(-90 133.1 49.6)">10K</text>
<text x="137.7" y="49.6" transform="rotate(-90 137.7 49.6)">R47</text>
<text x="140.7" y="49.6" transform="rotate(-90 140.7 49.6)">10K</text>
<text x="145.3" y="49.6" transform="rotate(-90 145.3 49.6)">R66</text>
<text x="148.3" y="49.6" transform="rotate(-90 148.3 49.6)">10K</text>
<text x="283.8" y="51.8">IO2</text>
<text x="290.3" y="50.1">4</text>
<text x="309.8" y="51.8">MPIO_2</text>
<text x="105.6" y="56.8">GP0.0</text>
<text x="115" y="55.2">1</text>
<text x="162.5" y="56.8">UART_ENn</text>
<text x="225.3" y="55.3" transform="rotate(-90 225.3 55.3)">SPI Switch</text>
<text x="227.4" y="56.8">RESETn</text>
<text x="260.2" y="55.2">15</text>
<text x="264.9" y="56.8">RESETn</text>
<text x="283.8" y="56.8">IO3</text>
<text x="290.3" y="55.2">5</text>
<text x="309.8" y="56.8">MPIO_3</text>
<text x="79.9" y="65.4">20</text>
<text x="105.5" y="61.9">GP0.1</text>
<text x="115" y="60.3">2</text>
<text x="115" y="65.4">3</text>
<text x="162.5" y="61.9">SPI_ENn</text>
<text x="189.8" y="64.2" transform="rotate(-90 189.8 64.2)">UART &amp; SPI Switch</text>
<text x="231.6" y="61.9">CS0n</text>
<text x="260.2" y="60.3">16</text>
<text x="264.9" y="61.9">SYNCn</text>
<text x="283.8" y="61.9">IO4</text>
<text x="290.3" y="65.4">9</text>
<text x="290.3" y="60.3">8</text>
<text x="309.8" y="61.9">MPIO_4</text>
<text x="57.1" y="67">SDA</text>
<text x="79.9" y="70.5">19</text>
<text x="84.6" y="67">SDA</text>
<text x="105.6" y="67">GP0.2</text>
<text x="115" y="70.5">4</text>
<text x="162.5" y="67">UPDI_PGM</text>
<text x="261.8" y="70.5">6</text>
<text x="283.8" y="67">IO5</text>
<text x="290.3" y="70.5">10</text>
<text x="309.8" y="67">MPIO_5</text>
<text x="326.9" y="69" transform="rotate(-90 326.9 69)">Fixture Interface</text>
<text x="57.7" y="72.1">SCL</text>
<text x="84.6" y="72.1">SCL</text>
<text x="105.6" y="77.2">GP0.4</text>
<text x="105.6" y="72.1">GP0.3</text>
<text x="115" y="75.5">5</text>
<text x="162.5" y="77.2">SW1_PGA1</text>
<text x="162.5" y="72.1">SW1_PGA2</text>
<text x="222.8" y="72.1">VREF_BUF</text>
<text x="260.2" y="75.5">12</text>
<text x="264.9" y="77.2">GND</text>
<text x="264.9" y="72.1">VREF</text>
<text x="283.8" y="77.2">IO7</text>
<text x="283.8" y="72.1">IO6</text>
<text x="290.3" y="75.5">11</text>
<text x="309.8" y="72.1">MPIO_6</text>
<text x="309.8" y="77.2">MPIO_7</text>
<text x="373.3" y="74.6">SDI</text>
<text x="50.1" y="82.9" transform="rotate(-90 50.1 82.9)">Accordion Connection</text>
<text x="105.5" y="82.2">GP0.5</text>
<text x="115" y="80.6">6</text>
<text x="162.5" y="82.2">SW_EN_PGA1</text>
<text x="373.3" y="79.7">SDO</text>
<text x="105.6" y="87.3">GP0.6</text>
<text x="115" y="85.7">7</text>
<text x="162.5" y="87.3">SW0_PGA2</text>
<text x="264.1" y="84.4">EGP10000891</text>
<text x="264.1" y="87.5">AD5592R</text>
<text x="373.3" y="84.8">SCK</text>
<text x="373.3" y="89.9">CS0n</text>
<text x="63.3" y="93.1">3V3</text>
<text x="105.6" y="92.4">GP0.7</text>
<text x="115" y="90.8">8</text>
<text x="115" y="95.9">10</text>
<text x="162.5" y="92.4">SW0_PGA1</text>
<text x="189.8" y="92.5" transform="rotate(-90 189.8 92.5)">Analog MUX</text>
<text x="264.1" y="93.3">U22</text>
<text x="296.6" y="90.5">5VA</text>
<text x="373.3" y="94.9">CS1n</text>
<text x="79.9" y="100.9">18</text>
<text x="105.6" y="97.5">GP1.0</text>
<text x="115" y="100.9">11</text>
<text x="162.5" y="97.5">SW_EN_PGA2</text>
<text x="246.7" y="99.4">R122</text>
<text x="261.8" y="100.9">7</text>
<text x="290.3" y="100.9">1</text>
<text x="84.6" y="102.6">ADDR</text>
<text x="105.5" y="102.6">GP1.1</text>
<text x="105.6" y="107.6">GP1.2</text>
<text x="115" y="106">12</text>
<text x="162.5" y="102.6">G0_PGA1</text>
<text x="162.5" y="107.6">G1_PGA1</text>
<text x="232.4" y="102.6">SDO</text>
<text x="233.6" y="107.6">SDI</text>
<text x="247.5" y="102.6">30R</text>
<text x="260.2" y="106">13</text>
<text x="264.9" y="107.6">SDI</text>
<text x="264.9" y="102.6">SDO</text>
<text x="281.9" y="102.6">VDD</text>
<text x="283.8" y="107.6">IO0</text>
<text x="290.3" y="106">2</text>
<text x="309.8" y="107.6">ADC1</text>
<text x="64" y="110.5" transform="rotate(-90 64 110.5)">R45</text>
<text x="67.1" y="110.6" transform="rotate(-90 67.1 110.6)">10K</text>
<text x="105.6" y="112.7">GP1.3</text>
<text x="115" y="111.1">13</text>
<text x="162.5" y="112.7">G2_PGA1</text>
<text x="232.5" y="112.7">SCK</text>
<text x="260.2" y="111.1">14</text>
<text x="264.9" y="112.7">SCLK</text>
<text x="283.8" y="112.7">IO1</text>
<text x="290.3" y="111.1">3</text>
<text x="309.8" y="112.7">ADC2</text>
<text x="334.5" y="112.3" transform="rotate(-90 334.5 112.3)">PGA</text>
<text x="105.6" y="117.8">GP1.4</text>
<text x="115" y="116.2">14</text>
<text x="162.5" y="117.8">G0_PGA2</text>
<text x="189.8" y="117.4" transform="rotate(-90 189.8 117.4)">PGA</text>
<text x="283.8" y="117.8">IO2</text>
<text x="290.3" y="116.2">4</text>
<text x="309.8" y="117.8">MPIO_8</text>
<text x="79.9" y="121.3">24</text>
<text x="84.6" y="122.9">RESET</text>
<text x="105.5" y="122.9">GP1.5</text>
<text x="115" y="121.3">15</text>
<text x="162.5" y="122.9">G1_PGA2</text>
<text x="225.3" y="121.3" transform="rotate(-90 225.3 121.3)">SPI Switch</text>
<text x="227.4" y="122.9">RESETn</text>
<text x="260.2" y="121.3">15</text>
<text x="264.9" y="122.9">RESETn</text>
<text x="283.8" y="122.9">IO3</text>
<text x="290.3" y="121.3">5</text>
<text x="309.8" y="122.9">MPIO_9</text>
<text x="68.3" y="129.4" transform="rotate(-90 68.3 129.4)">1u</text>
<text x="105.6" y="127.9">GP1.6</text>
<text x="115" y="126.3">16</text>
<text x="115" y="131.4">17</text>
<text x="162.5" y="127.9">G2_PGA2</text>
<text x="231.6" y="127.9">CS1n</text>
<text x="260.2" y="126.3">16</text>
<text x="264.9" y="127.9">SYNCn</text>
<text x="283.8" y="127.9">IO4</text>
<text x="290.3" y="126.3">8</text>
<text x="290.3" y="131.4">9</text>
<text x="309.8" y="127.9">MPIO_10</text>
<text x="105.6" y="133">GP1.7</text>
<text x="162.5" y="133">RESETn</text>
<text x="187.9" y="133">ATmega</text>
<text x="261.8" y="136.5">6</text>
<text x="283.8" y="133">IO5</text>
<text x="290.3" y="136.5">10</text>
<text x="309.8" y="133">MPIO_11</text>
<text x="68.3" y="139.8" transform="rotate(-90 68.3 139.8)">C42</text>
<text x="81.5" y="141.6">9</text>
<text x="84.6" y="143.2">GND</text>
<text x="108.2" y="143.2">INT</text>
<text x="115" y="141.6">22</text>
<text x="130.1" y="143.5" transform="rotate(-90 130.1 143.5)">R65</text>
<text x="133.1" y="143.6" transform="rotate(-90 133.1 143.6)">10K</text>
<text x="222.8" y="138.1">VREF_BUF</text>
<text x="260.2" y="141.6">12</text>
<text x="264.9" y="143.2">GND</text>
<text x="264.9" y="138.1">VREF</text>
<text x="283.8" y="143.2">IO7</text>
<text x="283.8" y="138.1">IO6</text>
<text x="290.3" y="141.6">11</text>
<text x="309.8" y="138.1">PWM_V_SET</text>
<text x="309.8" y="143.2">TACH_V_SET</text>
<text x="334.5" y="143.4" transform="rotate(-90 334.5 143.4)">PWM</text>
<text x="83.8" y="147.2">EGP10001021</text>
<text x="83.8" y="149.8">PI4IOE5V6416</text>
<text x="339.6" y="145.1" transform="rotate(-90 339.6 145.1)">TACHO</text>
<text x="264.1" y="153.6">AD5592R</text>
<text x="264.1" y="150.5">EGP10000891</text>
<text x="32.8" y="176.9">12V</text>
<text x="158.9" y="179.4">+18V</text>
<text x="172" y="179.4">-18V</text>
<text x="200.4" y="184.5">12V</text>
<text x="253.4" y="184.5">5VA</text>
<text x="321" y="184.5">VREF</text>
<text x="349.9" y="184.5">5VA</text>
<text x="102.8" y="186">C2</text>
<text x="102.8" y="191.7">47u</text>
<text x="113" y="186">C37</text>
<text x="113" y="191.7">10u</text>
<text x="163.8" y="191.7">1u</text>
<text x="163.8" y="186">C54</text>
<text x="176.5" y="191.7">1u</text>
<text x="176.5" y="186">C56</text>
<text x="218.4" y="187.3">U14</text>
<text x="59.5" y="197.4">11</text>
<text x="63.5" y="192.4">U8</text>
<text x="64.2" y="197.4">VIN_N</text>
<text x="77.5" y="197.4">VOUT+</text>
<text x="89.6" y="197.4">18</text>
<text x="96.5" y="192.4">NM</text>
<text x="143.7" y="197.2">+18V</text>
<text x="216" y="192.4">3</text>
<text x="219.2" y="194">IN</text>
<text x="223.1" y="197.7">ADJ</text>
<text x="227.1" y="194">OUT</text>
<text x="234.4" y="192.4">2</text>
<text x="342.8" y="194.9">U15</text>
<text x="353.7" y="196.7">5</text>
<text x="204.8" y="200.5">EGP10001062</text>
<text x="210.2" y="203.1">AMS1117</text>
<text x="224.4" y="202.5">1</text>
<text x="340.5" y="200">4</text>
<text x="61.1" y="205.1">3</text>
<text x="64.2" y="205.1">VIN_P</text>
<text x="79.8" y="205.1">LDO+</text>
<text x="89.6" y="205.1">17</text>
<text x="100.3" y="206.3">C46</text>
<text x="244.3" y="204.5" transform="rotate(-90 244.3 204.5)">R90</text>
<text x="247.4" y="205.3" transform="rotate(-90 247.4 205.3)">680R</text>
<text x="361.4" y="205.1">1</text>
<text x="380.9" y="206.7">VREF_BUF</text>
<text x="403.1" y="208.8" transform="rotate(-90 403.1 208.8)">PGA</text>
<text x="59.5" y="212.7">13</text>
<text x="64.2" y="212.7">EN+</text>
<text x="80.5" y="212.7">ADJ+</text>
<text x="89.6" y="212.7">16</text>
<text x="100.3" y="212">27p</text>
<text x="114.6" y="214.3">140K</text>
<text x="115.4" y="211.1">R60</text>
<text x="205.4" y="215.8" transform="rotate(-90 205.4 215.8)">10u</text>
<text x="258.7" y="215.8" transform="rotate(-90 258.7 215.8)">22u</text>
<text x="340.5" y="210.1">3</text>
<text x="355.5" y="210.7">EGP10001155</text>
<text x="355.5" y="213.2">OPA192</text>
<text x="61.1" y="217.8">4</text>
<text x="64.2" y="217.8">EN-</text>
<text x="80.2" y="220.3">BYP+</text>
<text x="89.6" y="220.3">15</text>
<text x="97.8" y="221.6">C50</text>
<text x="115.4" y="221.3">R58</text>
<text x="138.4" y="216.5">C35</text>
<text x="148.6" y="216.5">C9</text>
<text x="247.4" y="221.5" transform="rotate(-90 247.4 221.5)">2K</text>
<text x="350.6" y="216.5">2</text>
<text x="49.5" y="226.6">C7</text>
<text x="59.5" y="225.4">10</text>
<text x="64.2" y="225.4">CINV+</text>
<text x="81.2" y="227.9">GND</text>
<text x="89.6" y="227.9">19</text>
<text x="97.8" y="227.2">100n</text>
<text x="115.3" y="224.4">10K</text>
<text x="138.4" y="222.1">10u</text>
<text x="148.6" y="222.1">1u</text>
<text x="205.4" y="226.1" transform="rotate(-90 205.4 226.1)">C52</text>
<text x="244.3" y="222.2" transform="rotate(-90 244.3 222.2)">R91</text>
<text x="258.7" y="226.1" transform="rotate(-90 258.7 226.1)">C65</text>
<text x="49.5" y="232.3">1u</text>
<text x="61.1" y="230.4">9</text>
<text x="64.2" y="230.4">CINV-</text>
<text x="97.8" y="231.7">C51</text>
<text x="36.8" y="234.3">C39</text>
<text x="36.8" y="239.9">10u</text>
<text x="49.5" y="239.3">C8</text>
<text x="61.1" y="238.1">2</text>
<text x="64.2" y="238.1">CBST+</text>
<text x="80.9" y="235.5">BYP-</text>
<text x="89.6" y="235.5">5</text>
<text x="97.8" y="237.4">100n</text>
<text x="115.3" y="237.1">10K</text>
<text x="115.4" y="234">R59</text>
<text x="138.4" y="236.8">C36</text>
<text x="148.6" y="236.8">C10</text>
<text x="210.2" y="239.7">Vout = 1.25 x (1+R2/R1)+ 0.06mA x R2</text>
<text x="49.5" y="245">1u</text>
<text x="61.1" y="243.1">1</text>
<text x="64.2" y="243.1">CBST-</text>
<text x="81.2" y="243.1">ADJ-</text>
<text x="89.6" y="243.1">6</text>
<text x="114.6" y="244.8">140K</text>
<text x="115.4" y="241.6">R61</text>
<text x="138.4" y="242.4">10u</text>
<text x="148.6" y="242.4">1u</text>
<text x="206.4" y="244.8">Vout = 1.25 x (1+2000/680)+ 0.06mA x 2000=5.046V</text>
<text x="59.5" y="250.8">14</text>
<text x="64.2" y="250.8">MODE</text>
<text x="80.5" y="250.8">LDO-</text>
<text x="89.6" y="250.8">7</text>
<text x="100.3" y="247">C45</text>
<text x="100.3" y="252.6">27p</text>
<text x="59.5" y="258.4">12</text>
<text x="64.2" y="258.4">RT</text>
<text x="78.2" y="258.4">VOUT-</text>
<text x="89.6" y="258.4">8</text>
<text x="144" y="261.7">-18V</text>
<text x="46.3" y="269.7" transform="rotate(-90 46.3 269.7)">R7</text>
<text x="49.3" y="269.7" transform="rotate(-90 49.3 269.7)">0R</text>
<text x="53.9" y="269.7" transform="rotate(-90 53.9 269.7)">R6</text>
<text x="56.9" y="269.7" transform="rotate(-90 56.9 269.7)">0R</text>
<text x="63.5" y="266.6">LTC3265</text>
<text x="63.5" y="264">EGP10001413</text>
<text x="102.8" y="264.7">C3</text>
<text x="113" y="264.7">C38</text>
<text x="96.5" y="271.1">NM</text>
<text x="102.8" y="270.4">47u</text>
<text x="113" y="270.4">10u</text>
<text x="130.3" y="275.2">Vldo = 1.2V*(140/10+1)=18V</text>
<text x="131.6" y="270.2">Vldo = 1.2V*(R1/R2+1)</text>
</g>
<g font-size="2.5">
<text x="348.9" y="74.4">TP19</text>
<text x="350.1" y="79.5">TP1</text>
<text x="348.9" y="89.6">TP17</text>
<text x="350.1" y="84.5">TP2</text>
<text x="348.9" y="94.7">TP18</text>
<text x="384.7" y="191.2">TP29</text>
<text x="158.7" y="209">TP27</text>
<text x="202.6" y="215.8" transform="rotate(-90 202.6 215.8)">50V</text>
<text x="158.7" y="249.6">TP28</text>
<text x="268.1" y="285.2">Martin Johansson</text>
<text x="340.3" y="285.2">3</text>
<text x="353" y="285.2">8</text>
<text x="389.9" y="285.2">10/12/2025:10:16</text>
</g>
<g font-size="1.8">
<text x="300.9" y="253.8">TITLE</text>
<text x="300.9" y="273.6">SIZE</text>
<text x="310.8" y="273.6">DWG NO</text>
<text x="400" y="273.6">REV</text>
<text x="251.4" y="283.5">DRAWN BY</text>
<text x="300.9" y="283.5">SCALE</text>
<text x="330.6" y="283.5">SHEET</text>
<text x="346.9" y="283.7">of</text>
</g>
</svg>
